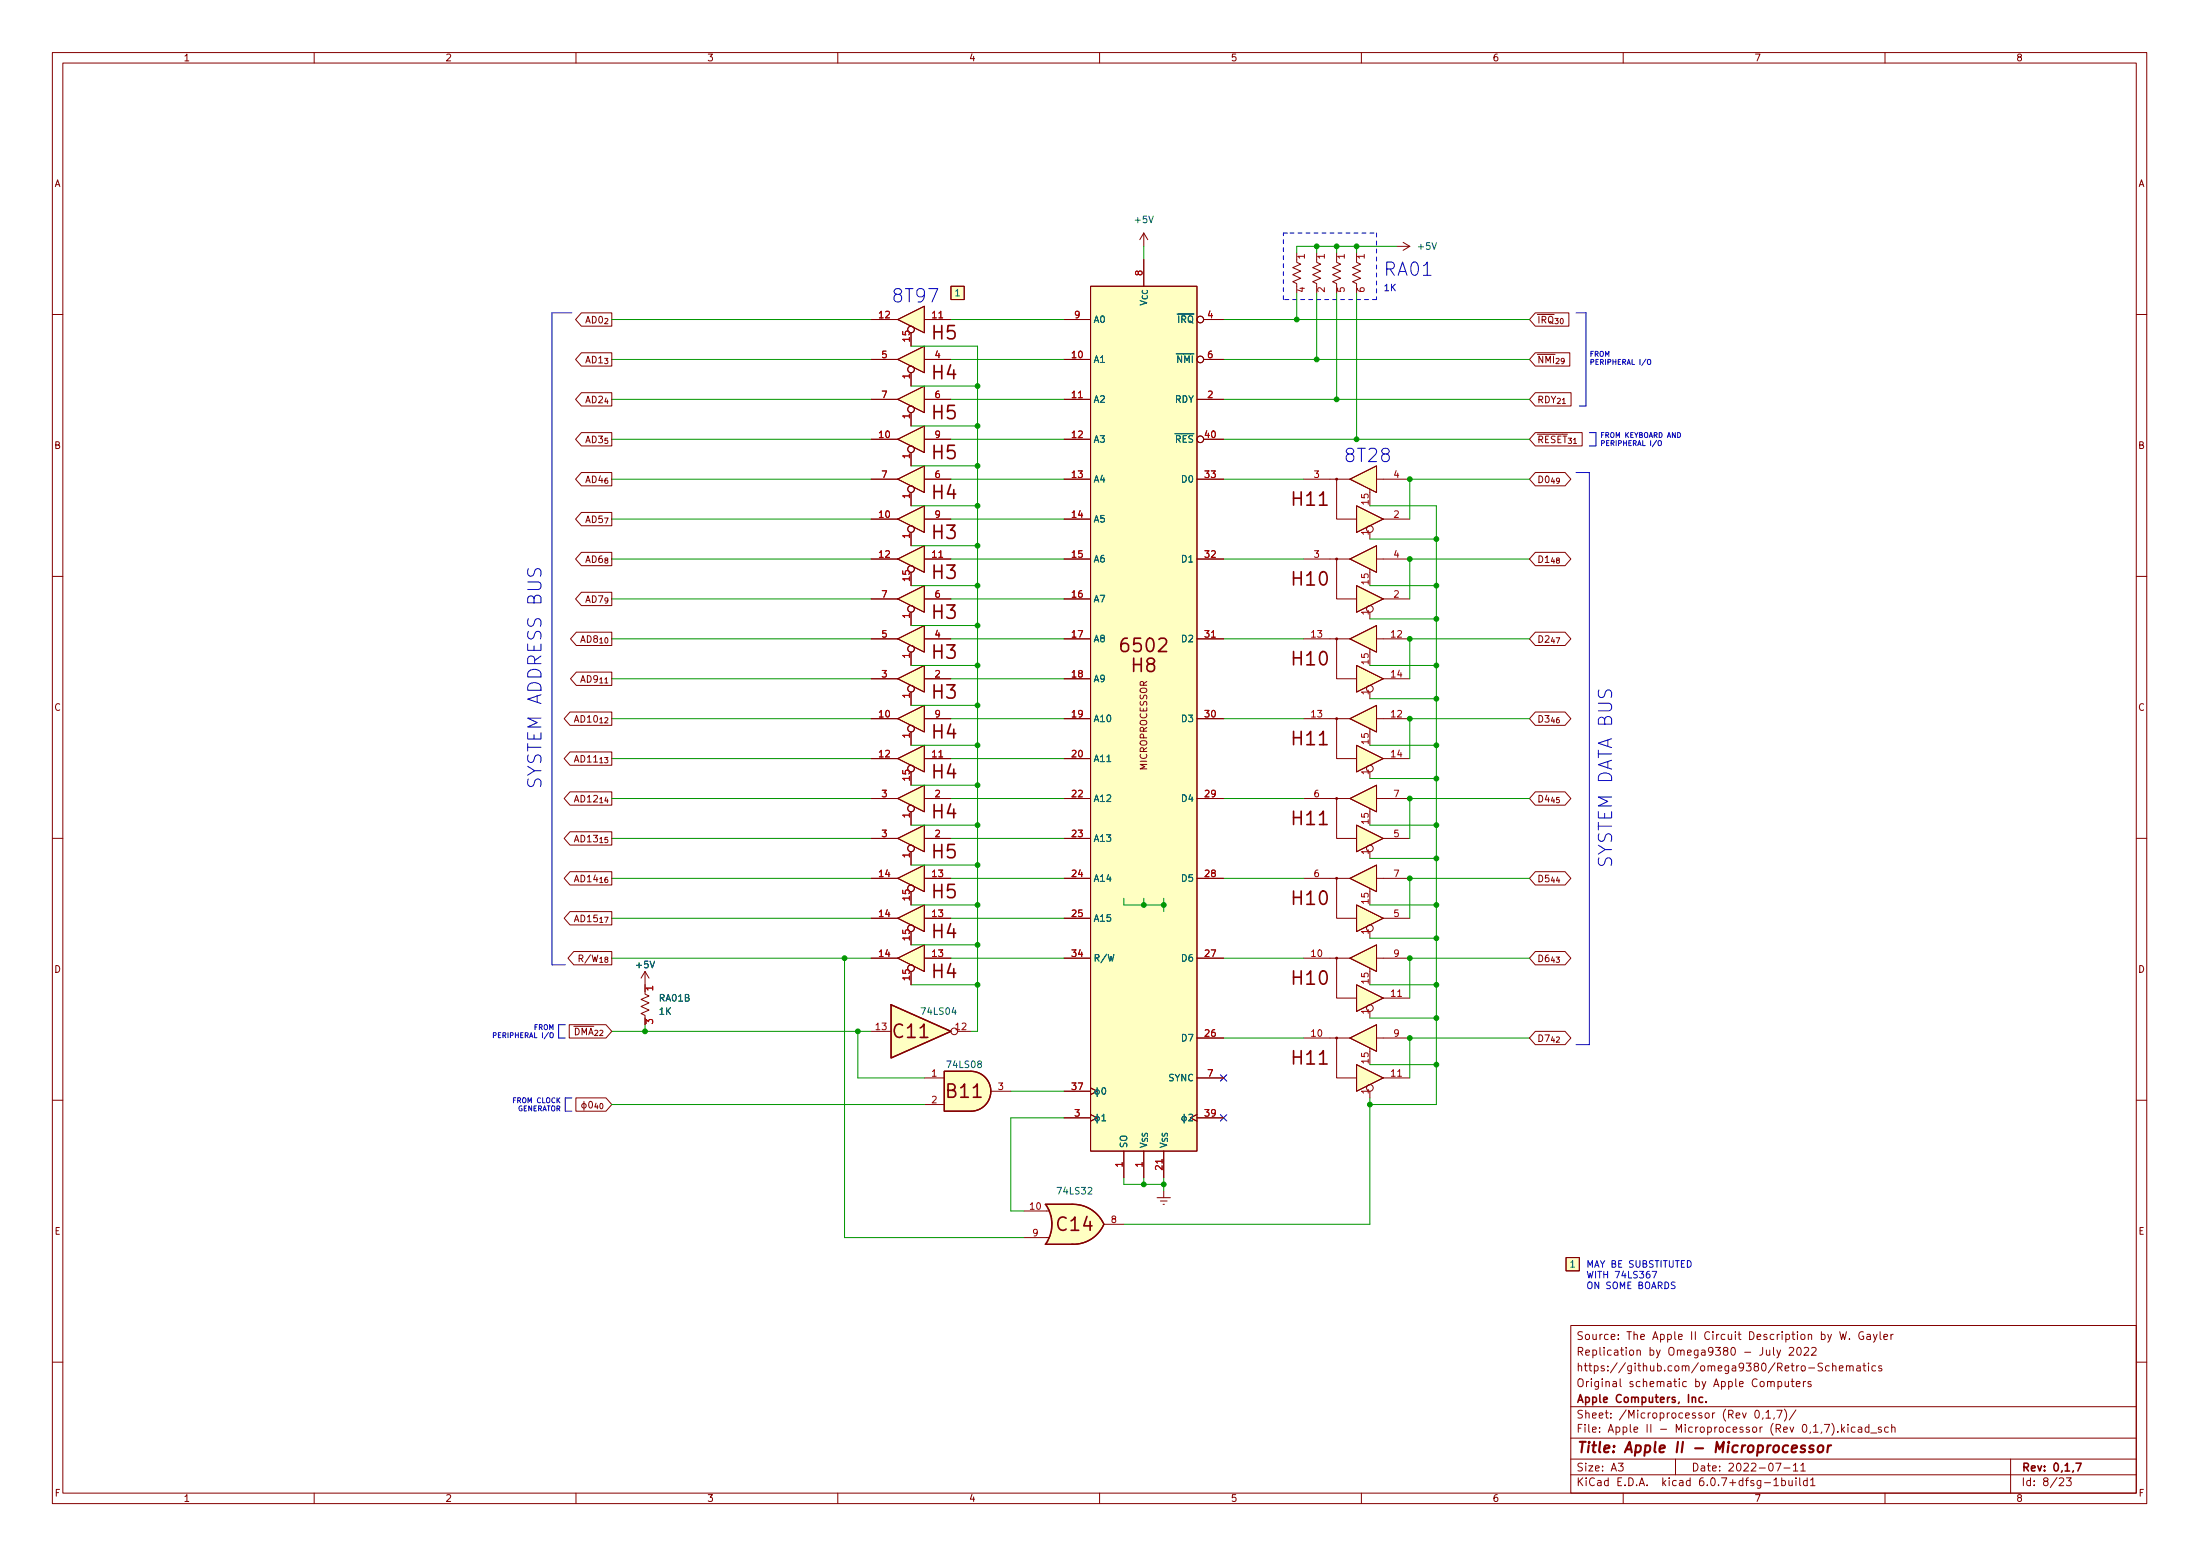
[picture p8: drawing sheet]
<svg xmlns="http://www.w3.org/2000/svg" width="420mm" height="297mm" viewBox="0 0 420 297" stroke-linecap="round" stroke-linejoin="round" font-family="sans-serif">
<g fill="none" stroke="#840000" stroke-width=".19">
<path d="M10 10h400v277h-400zM12 12h396v273h-396zM60 10v2M110 10v2M160 10v2M210 10v2M260 10v2M310 10v2M360 10v2M111 59.7h5.8v2.6h-5.8l-1.1-1.3zM181.6 54.6h2.5v2.6h-2.5zM208.3 54.6h20.3v165.1h-20.3z"/>
<path d="M218.4 44.5l-.7 1.3M218.4 44.5v2.5M218.4 49.6v5M218.4 44.5l.8 1.3M247.6 49.6v.5l.8 .3-1.5 .7 1.5 .7-1.5 .6 1.5 .7-1.5 .7 .7 .3v.5M251.5 49.6v.5l.7 .3-1.5 .7 1.5 .7-1.5 .6 1.5 .7-1.5 .7 .8 .3v.5M255.3 49.6v.5l.7 .3-1.5 .7 1.5 .7-1.5 .6 1.5 .7-1.5 .7 .8 .3v.5M259.1 49.6v.5l.7 .3-1.5 .7 1.5 .7-1.5 .6 1.5 .7-1.5 .7 .8 .3v.5M266.7 47h2.5M268 46.3l1.2 .7M269.2 47l-1.2 .8M293.2 59.7h6.4v2.6h-6.4l-1.1-1.3z"/>
<path d="M10 60h2M111 75h5.8v2.5h-5.8l-1.1-1.3zM111 67.3h5.8v2.6h-5.8l-1.1-1.3zM166.4 68.6h5M166.4 61h5M166.4 76.2h5M171.4 68.6l5.1-2.5v5.1zM171.4 61l5.1-2.5v5zM171.4 76.2l5.1-2.5v5.1zM174 63.5v2.6M174 71.2v2.5M174 78.8v2.5"/>
<path d="M176.5 68.6h5.1M176.5 61h5.1M176.5 76.2h5.1M203.2 68.6h5.1M203.2 61h5.1M203.2 76.2h5.1M228.6 76.2h5.1M229.9 68.6h3.8M229.9 61h3.8M293.2 75h6.8v2.5h-6.8l-1.1-1.3zM293.2 67.3h6.6v2.6h-6.6l-1.1-1.3zM408 60h2"/>
<path d="M111 97.8h5.8v2.6h-5.8l-1.1-1.3zM111 82.6h5.8v2.5h-5.8l-1.1-1.2zM111 90.2h5.8v2.5h-5.8l-1.1-1.2zM166.4 91.5h5M166.4 99.1h5M166.4 83.9h5M171.4 83.9l5.1-2.6v5.1zM171.4 99.1l5.1-2.5v5zM171.4 91.5l5.1-2.6v5.1zM174 86.4v2.5M174 94v2.6M176.5 91.5h5.1"/>
<path d="M176.5 99.1h5.1M176.5 83.9h5.1M203.2 91.5h5.1M203.2 99.1h5.1M203.2 83.9h5.1M228.6 91.5h5.1M229.9 83.9h3.8M248.9 91.5h8.9M255.3 91.5v7.6h3.8M257.8 91.5l5.1-2.6v5.1zM259.1 96.6l5.1 2.5-5.1 2.5zM261.6 93.4v.6"/>
<path d="M262.9 91.5h6.3M264.2 99.1h5M293.2 82.6h9v2.5h-9l-1.1-1.2zM293.2 90.2h5.7l1.1 1.3-1.1 1.2h-5.7l-1.1-1.2zM10 110h2M111 113.1h5.8v2.5h-5.8l-1.1-1.3zM111 105.4h5.8v2.6h-5.8l-1.1-1.3zM166.4 114.3h5M166.4 106.7h5M171.4 114.3l5.1-2.5v5.1zM171.4 106.7l5.1-2.5v5.1zM174 101.6v2.6"/>
<path d="M174 109.3v2.5M174 116.9v2.5M176.5 114.3h5.1M176.5 106.7h5.1M203.2 114.3h5.1M203.2 106.7h5.1M228.6 106.7h5.1M248.9 106.7h8.9M255.3 106.7v7.6h3.8M257.8 106.7l5.1-2.5v5.1zM259.1 111.8l5.1 2.5-5.1 2.6zM261.6 101.6v1.3"/>
<path d="M261.6 108.6v.7M261.6 116.9v1.2M262.9 106.7h6.3M264.2 114.3h5M293.2 105.4h5.7l1.1 1.3-1.1 1.3h-5.7l-1.1-1.3zM408 110h2M108.9 135.9h7.9v2.6h-7.9l-1.2-1.3zM110.1 120.7h6.7v2.5h-6.7l-1.1-1.2zM110.1 128.3h6.7v2.5h-6.7l-1.1-1.2zM166.4 137.2h5M166.4 122h5M166.4 129.6h5"/>
<path d="M171.4 137.2l5.1-2.5v5zM171.4 122l5.1-2.6v5.1zM171.4 129.6l5.1-2.6v5.1zM174 124.5v2.5M174 132.1v2.6M174 139.7v2.6M176.5 137.2h5.1M176.5 122h5.1M176.5 129.6h5.1M203.2 137.2h5.1M203.2 122h5.1M203.2 129.6h5.1"/>
<path d="M228.6 137.2h5.1M228.6 122h5.1M248.9 137.2h8.9M248.9 122h8.9M255.3 122v7.6h3.8M255.3 137.2v7.6h3.8M257.8 122l5.1-2.6v5.1zM257.8 137.2l5.1-2.5v5zM259.1 127l5.1 2.6-5.1 2.5zM261.6 123.9v.6M261.6 132.1v1.3M261.6 139.1v.6"/>
<path d="M262.9 137.2h6.3M262.9 122h6.3M264.2 129.6h5M293.2 120.7h5.7l1.1 1.3-1.1 1.2h-5.7l-1.1-1.2zM293.2 135.9h5.7l1.1 1.3-1.1 1.3h-5.7l-1.1-1.3zM108.9 143.5h7.9v2.6h-7.9l-1.2-1.3zM108.9 151.2h7.9v2.5h-7.9l-1.2-1.3zM108.9 158.8h7.9v2.5h-7.9l-1.2-1.2zM166.4 144.8h5M166.4 152.4h5M171.4 144.8l5.1-2.5v5.1zM171.4 152.4l5.1-2.5v5.1z"/>
<path d="M174 147.4v2.5M174 155v2.5M176.5 144.8h5.1M176.5 152.4h5.1M203.2 144.8h5.1M203.2 152.4h5.1M228.6 152.4h5.1M248.9 152.4h8.9M255.3 152.4v7.7h3.8M257.8 152.4l5.1-2.5v5.1zM259.1 157.5l5.1 2.6-5.1 2.5zM259.1 142.3l5.1 2.5-5.1 2.6z"/>
<path d="M261.6 147.4v1.2M261.6 154.3v.7M262.9 152.4h6.3M264.2 144.8h5M293.2 151.2h5.7l1.1 1.2-1.1 1.3h-5.7l-1.1-1.3zM10 160h2M108.9 166.4h7.9v2.5h-7.9l-1.2-1.2zM108.9 174h7.9v2.6h-7.9l-1.2-1.3zM166.4 160.1h5M166.4 175.3h5M166.4 167.7h5M171.4 160.1l5.1-2.6v5.1z"/>
<path d="M171.4 175.3l5.1-2.5v5zM171.4 167.7l5.1-2.6v5.1zM174 162.6v2.5M174 170.2v2.6M174 177.8v2.6M176.5 160.1h5.1M176.5 175.3h5.1M176.5 167.7h5.1M203.2 160.1h5.1M203.2 175.3h5.1M203.2 167.7h5.1M221 175.3h2.5"/>
<path d="M221.6 175.9h1.3M222.1 176.6h.3M222.2 174v1.3M228.6 167.7h5.1M248.9 167.7h8.9M255.3 167.7v7.6h3.8M257.8 167.7l5.1-2.6v5.1zM259.1 172.8l5.1 2.5-5.1 2.5zM261.6 162.6v1.3M261.6 169.6v.6M261.6 177.8v1.3M262.9 167.7h6.3"/>
<path d="M264.2 160.1h5M264.2 175.3h5M293.2 166.4h5.7l1.1 1.3-1.1 1.2h-5.7l-1.1-1.2zM408 160h2M108.7 195.6h7l1.1 1.3-1.1 1.3h-7zM109.6 181.6h7.2v2.6h-7.2l-1.1-1.3zM123.2 189.3v.5l.8 .3-1.6 .7 1.6 .7-1.6 .6 1.6 .7-1.6 .7 .8 .3v.5M123.2 185.5l-.8 1.2M123.2 185.5v2.5M123.2 185.5l.8 1.2M166.4 182.9h5M166.4 196.9h3.8"/>
<path d="M171.4 182.9l5.1-2.5v5.1zM174 185.5v2.5M176.5 182.9h5.1M182.9 196.9h2.5M203.2 182.9h5.1M228.6 198.2h5.1M228.6 182.9h5.1M248.9 198.2h8.9M248.9 182.9h8.9M255.3 198.2v7.6h3.8M255.3 182.9v7.6h3.8M257.8 198.2l5.1-2.6v5.1z"/>
<path d="M257.8 182.9l5.1-2.5v5.1zM259.1 188l5.1 2.5-5.1 2.6zM261.6 184.8v.7M261.6 193.1v1.2M262.9 198.2h6.3M262.9 182.9h6.3M264.2 190.5h5M293.2 196.9h5.7l1.1 1.3-1.1 1.2h-5.7l-1.1-1.2zM293.2 181.6h5.7l1.1 1.3-1.1 1.3h-5.7l-1.1-1.3zM10 210h2M110 209.6h5.7l1.1 1.3-1.1 1.2h-5.7zM111.5 210.3v1.6"/>
<path d="M112.6 210.4l.1-.1a.68 .68 0 0 1 .5 .6 .68 .68 0 0 1-.5 .6l-.3-.5zM113.8 210.6l-.2 .7h.6M114.1 211v.7M114.7 210.7l.1-.1a.54 .54 0 0 1 .4 .6 .54 .54 0 0 1-.4 .5 .68 .68 0 0 1-.1-1zM176.5 205.8h3.8M176.5 210.9h3.8M189.2 208.3h3.8M203.2 208.3h5.1M203.2 213.4h5.1M208.3 212.8l1.2 .6-1.2 .6M208.3 207.7l1.2 .6-1.2 .7M214.6 219.7v5.1"/>
<path d="M218.4 219.7v5.1M222.2 219.7v5.1M228.6 212.8l-1.3 .6 1.3 .6M228.6 205.8h5.1M228.6 213.4h5.1M259.1 203.2l5.1 2.6-5.1 2.5zM261.6 200.1v.6M261.6 208.3v1.3M264.2 205.8h5M408 210h2M195.6 231.2h4.8M195.6 236.3h4.8"/>
<path d="M205 229.9h-5.2a6.7 6.7 0 0 1 0 7.6h5.2M210.8 233.7h3.8M221 228.6h2.5M221.6 229.3h1.3M222.1 229.9h.3M222.2 227.4v1.2M299.1 240.1h2.5v2.5h-2.5zM300 253h108v32h-108zM337.4 257.7v.9l.4 .1 .2-.1M338 257.7v1M338.7 257.2v1.3l.2 .2M339.4 257.7l.3 1"/>
<path d="M340.1 257.7l-.5 1.4-.2 .1M341.7 257.4l.6-.2 .2 .2 .1 .2-1 1.1h1M343.3 257.4l.2-.2a.8 .8 0 0 1 .5 .8 .8 .8 0 0 1-.5 .7l-.2-.1-.2-.5zM344.6 257.4l.5-.2 .3 .2v.2l-.9 1.1h.9M346 257.4l.6-.2 .2 .2v.2l-.9 1.1h.9M351.4 254.2l.3 1.5 .3-1.1 .3 1.1 .3-1.5M353.2 255.6v.1M355.9 254.3a.7 .7 0 0 0-.9 .7 .7 .7 0 0 0 .9 .6v-.5h-.3M356.6 254.8h.5l.1 .9M357.2 255.1h-.5a.29 .29 0 0 0-.2 .3 .29 .29 0 0 0 .2 .3l.5-.1M357.8 254.7l.3 1M358.5 254.7l-.5 1.4-.2 .1"/>
<path d="M359.1 254.2v1.3l.2 .2M359.8 255.2l.7-.1-.1-.3-.4-.1-.2 .2 .1 .7h.5M361.1 254.7v1M361.6 254.7l-.3 .1-.2 .2M10 260h2M300 278.5h108M300 274.5h108M300 268.5h108M309.1 279.3h.9l-.5 .6 .4 .1v.7l-.2 .1-.6-.1M320 278.5v3M335.4 269.3l.1-.1a.8 .8 0 0 1 .5 .8 .8 .8 0 0 1-.5 .7 1 1 0 0 1-.1-1.4zM336.7 270.6l-.1 .3"/>
<path d="M337.3 269.6l.4-.4v1.5M337.3 270.7h.8M338.2 263.9l.2-.2 .4 .1 .1 .9M338.9 270.6l-.2 .3M339.1 279.3h1l-.6 1.5M339.4 269.2h.9l-.6 1.5M339.6 263.8l.4-.1 .3 .3-.2 .6h-.5M339.6 263.7v1.5M340.8 269a1.72 1.72 0 0 1 0 2.3M340.9 263.7l.1 .9 .4 .1 .2-.1M341.6 263.7v1M342.1 263.7h.5"/>
<path d="M342.3 263.2v1.3l.3 .2M342.5 279.7l.4-.4v1.5M343 269.1l-1.3 2M343.1 264.2l.7-.1-.1-.3-.4-.1-.2 .2v.7h.6M343.9 279.7l.5-.4v1.5M344.4 263.7v1M344.9 263.7l-.3 .1-.2 .2M345.9 263.8l-.4-.1-.2 .2 .1 .2 .5 .2v.3h-.6M348.1 260.3l-.6-.1-.2 .2v.4l.6 .3 .2 .3-.3 .3-.6-.1M349.4 260.8l-.5-.1-.3 .3 .2 .6h.6M349.9 271.7a1.73 1.73 0 0 1 0 2.3M350 260.9l.2-.2 .4 .1v.9"/>
<path d="M350 260.2v1.5M351 273.3v.1M351.3 261.2l.7-.1-.1-.3-.4-.1-.2 .2 .1 .7h.5M351.7 271.9v1.5M351.9 272.8l.4 .6M352.3 272.4l-.6 .6M352.6 260.9l.3-.2 .3 .1 .1 .9M352.6 260.7v1M352.9 271.9v.2M352.9 272.4v1M353.3 260.9l.2-.2 .3 .1 .1 .9M354.3 272.5l-.5-.1-.2 .3 .1 .6h.6"/>
<path d="M354.6 260.8h.6l.1 .9M354.9 272.5h.6l.1 .9M355.3 261.1h-.5a.29 .29 0 0 0-.2 .3 .29 .29 0 0 0 .2 .3l.5-.1M355.6 272.8h-.5a.29 .29 0 0 0-.3 .3 .29 .29 0 0 0 .3 .3l.5-.1M355.8 260.7h.6M356 260.2v1.3l.4 .2M356.8 260.2v.2M356.8 260.7v1M356.9 272.5l-.4-.1-.3 .3 .2 .6h.5M356.9 271.9v1.5M357.3 273.6h1.1M358.2 260.8l-.4-.1-.3 .3 .1 .6h.6"/>
<path d="M359.3 272.5l-.4-.1-.2 .2 .1 .2 .5 .2v.3h-.6M359.4 260.8l-.4-.1-.2 .2 .1 .2 .5 .2v.3h-.6M360.6 272.5l-.4-.1-.3 .3 .2 .6h.5M361.3 272.6l.2-.2 .4 .1v.9M361.3 271.9v1.5M384 278.5v6.5M408 260h2M60 285v2M110 285v2M160 285v2M210 285v2M260 285v2"/>
<path d="M300 281.5h108M310 285v2M337 283h1.1M338.8 282.5l.4-.4v1.5M338.8 283.6h.8M340.3 282.7l.4-.1 .3 .3-.1 .6h-.6M340.3 282.1v1.5M340.7 280.2h1.2M341.6 282.6l.1 .9 .4 .1 .2-.1M342.3 282.6v1M342.5 280.8h.9M343 282.1v.2"/>
<path d="M343 282.6v1M343.7 282.1v1.3l.2 .2M343.9 280.8h.9M345.1 282.7l-.4-.1-.3 .3 .2 .6h.5M345.1 282.1v1.5M345.8 282.5l.4-.4v1.5M345.8 283.6h.8M360 285v2M393.3 282.3l.5-.2 .3 .2v.2l-.9 1.1h.9M394.6 282.1h1l-.5 .6 .4 .1v.7l-.2 .1-.7-.1"/>
<circle cx="174" cy="70.5" r=".63"/>
<circle cx="174" cy="62.9" r=".63"/>
<circle cx="174" cy="78.1" r=".63"/>
<circle cx="229.2" cy="68.6" r=".63"/>
<circle cx="229.2" cy="61" r=".63"/>
<circle cx="174" cy="85.8" r=".63"/>
<circle cx="174" cy="93.4" r=".63"/>
<circle cx="229.2" cy="83.9" r=".63"/>
<circle cx="174" cy="108.6" r=".63"/>
<circle cx="174" cy="116.2" r=".63"/>
<circle cx="174" cy="101" r=".63"/>
<circle cx="261.6" cy="116.2" r=".63"/>
<circle cx="261.6" cy="101" r=".63"/>
<circle cx="174" cy="131.5" r=".63"/>
<circle cx="174" cy="123.9" r=".63"/>
<circle cx="174" cy="139.1" r=".63"/>
<circle cx="261.6" cy="131.5" r=".63"/>
<circle cx="174" cy="146.7" r=".63"/>
<circle cx="174" cy="154.3" r=".63"/>
<circle cx="261.6" cy="146.7" r=".63"/>
<circle cx="174" cy="177.2" r=".63"/>
<circle cx="174" cy="162" r=".63"/>
<circle cx="174" cy="169.6" r=".63"/>
<circle cx="261.6" cy="177.2" r=".63"/>
<circle cx="261.6" cy="162" r=".63"/>
<circle cx="174" cy="184.8" r=".63"/>
<circle cx="182.2" cy="196.9" r=".63"/>
<circle cx="261.6" cy="192.4" r=".63"/>
<circle cx="111.5" cy="211.1" r=".44"/>
<circle cx="261.6" cy="207.7" r=".63"/>
</g>
<path d="M323.2 266.9l.2-.2 .4 .1v.9M325.2 266.8l-.4-.1-.3 .3 .1 .6h.6M325.8 267.6v.1M396.5 279.3h1l-.7 1.5" fill="none" stroke="#840000" stroke-width=".3"/>
<path d="M342.2 276.6l1-.2-.1-.4h-.7l-.2 1 .2 .2 .6-.1M344.7 276a.49 .49 0 0 0-.7 .3l.2 .3 .5 .1v.3l-.3 .2-.6-.1M346.4 276a.49 .49 0 0 0-.8 .3v.2l.7 .2 .1 .2-.4 .3-.5-.1M347.3 276.1a.52 .52 0 0 1 .5-.2 .52 .52 0 0 1 .4 .4v.6a.55 .55 0 0 1-.6 .4 .55 .55 0 0 1-.5-.4zM349.1 275.9l-.1 1.3M349.7 275.9l-.4 .1-.2 .3" fill="none" stroke="#840000" stroke-width=".4"/>
<g fill="#ffffc2" stroke="#ffffc2" stroke-width=".19">
<path d="M257.8 91.5l5.1-2.6v5.1z"/>
<path d="M259.1 96.6l5.1 2.5-5.1 2.5z"/>
<path d="M171.4 68.6l5.1-2.5v5.1z"/>
<path d="M171.4 83.9l5.1-2.6v5.1z"/>
<path d="M171.4 61l5.1-2.5v5z"/>
<path d="M181.6 54.6h2.5v2.6h-2.5z"/>
<path d="M171.4 76.2l5.1-2.5v5.1z"/>
<path d="M171.4 137.2l5.1-2.5v5z"/>
<path d="M171.4 122l5.1-2.6v5.1z"/>
<path d="M171.4 129.6l5.1-2.6v5.1z"/>
<path d="M171.4 114.3l5.1-2.5v5.1z"/>
<path d="M171.4 106.7l5.1-2.5v5.1z"/>
<path d="M171.4 99.1l5.1-2.5v5z"/>
<path d="M257.8 106.7l5.1-2.5v5.1z"/>
<path d="M259.1 111.8l5.1 2.5-5.1 2.6z"/>
<path d="M171.4 91.5l5.1-2.6v5.1z"/>
<path d="M257.8 122l5.1-2.6v5.1z"/>
<path d="M259.1 127l5.1 2.6-5.1 2.5z"/>
<path d="M299.1 240.1h2.5v2.5h-2.5z"/>
<path d="M257.8 198.2l5.1-2.6v5.1z"/>
<path d="M259.1 203.2l5.1 2.6-5.1 2.5z"/>
<path d="M257.8 182.9l5.1-2.5v5.1z"/>
<path d="M259.1 188l5.1 2.5-5.1 2.6z"/>
<path d="M180.3 204.5h5.1v7.6h-5.1z"/>
<path d="M185.4 204.5a3.8 3.8 0 0 1 3.8 3.8 3.8 3.8 0 0 1-3.8 3.8z"/>
<path d="M171.4 144.8l5.1-2.5v5.1z"/>
<path d="M171.4 160.1l5.1-2.6v5.1z"/>
<path d="M171.4 175.3l5.1-2.5v5z"/>
<path d="M171.4 152.4l5.1-2.5v5.1z"/>
<path d="M171.4 167.7l5.1-2.6v5.1z"/>
<path d="M257.8 152.4l5.1-2.5v5.1z"/>
<path d="M259.1 157.5l5.1 2.6-5.1 2.5z"/>
<path d="M257.8 137.2l5.1-2.5v5z"/>
<path d="M259.1 142.3l5.1 2.5-5.1 2.6z"/>
<path d="M208.3 54.6h20.3v165.1h-20.3z"/>
<path d="M199.6 229.9h5.1z"/>
<path d="M199.6 237.5h5.1z"/>
<path d="M199.8 229.9h5.2v7.6h-5.2a6.6 6.6 0 0 0 0-7.6z"/>
<path d="M204.7 229.9a6.4 6.4 0 0 1 6.1 3.8l-5.8 2.6z"/>
<path d="M205 231.2l5.8 2.5a6.3 6.3 0 0 1-6.1 3.8z"/>
<path d="M170.2 191.8l11.4 5.1-11.4 5.1z"/>
<path d="M171.4 182.9l5.1-2.5v5.1z"/>
<path d="M257.8 167.7l5.1-2.6v5.1z"/>
<path d="M259.1 172.8l5.1 2.5-5.1 2.5z"/>
</g>
<g fill="#840000" stroke="#840000" stroke-width=".19">
<circle cx="255.3" cy="91.5" r=".18"/>
<circle cx="255.3" cy="106.7" r=".18"/>
<circle cx="255.3" cy="122" r=".18"/>
<circle cx="255.3" cy="198.2" r=".18"/>
<circle cx="255.3" cy="182.9" r=".18"/>
<circle cx="255.3" cy="152.4" r=".18"/>
<circle cx="255.3" cy="137.2" r=".18"/>
<circle cx="255.3" cy="167.7" r=".18"/>
</g>
<path d="M170.2 191.8l11.4 5.1-11.4 5.1zM180.3 204.5h5.1a3.8 3.8 0 0 1 3.8 3.8 3.8 3.8 0 0 1-3.8 3.8h-5.1zM210.8 233.7a6.4 6.4 0 0 0-6.1-3.8h-5.1a6.6 6.6 0 0 1 0 7.6h5.1a6.3 6.3 0 0 0 6.1-3.8" fill="none" stroke="#840000" stroke-width=".25"/>
<g fill="none" stroke="#006464" stroke-width=".19">
<path d="M209.5 207.6v1.7M209.5 212.7v1.7M210.4 213.1l.4-.4v1.3M210.4 214h.8M210.6 207.7l.1-.1a.68 .68 0 0 1 .5 .7 .68 .68 0 0 1-.5 .6 .84 .84 0 0 1-.1-1.2zM226.1 212.7v1.7M227 212.8l.5-.1 .3 .4-.8 .9h.8"/>
<circle cx="209.5" cy="213.5" r=".44"/>
<circle cx="209.5" cy="208.5" r=".44"/>
<circle cx="226.1" cy="213.5" r=".44"/>
</g>
<g fill="none" stroke="#0000c2" stroke-width=".19">
<path d="M109.2 59.7h-3.8v124.5h2.5M301 59.7h1.9v17.8h-1.3M314.7 68.8l.2-.2 .3 .2 .1 .5-.2 .2-.2 .1-.2-.2zM301 90.2h2.5v109.2h-2.5M303.5 82.6h1.3v2.5M316.7 84.2l.2-.1 .3 .1 .1 .6-.1 .2-.3 .1-.2-.2zM320.4 82.6a.48 .48 0 0 1 .6 .4 .48 .48 0 0 1-.6 .5zM94.2 197.6h.5v-.4l-.5-.1v1M107.9 195.6h-1.2v2.6M109.2 209.6h-1.3v2.5h1.3M315.5 242.7h.9l-.5 1.3M319.9 244.8l-.5-.1-.2 .3 .1 .3 .5 .2v.4l-.1 .1-.5-.1"/>
<path d="M322.3 240.6a.64 .64 0 0 1 .7 .7 .64 .64 0 0 1-.7 .6z"/>
</g>
<path d="M245.1 44.5h1.3M245.1 57.2v-12.7M246.4 44.5h16.5M262.9 44.5v12.7M262.9 57.2h-17.8" fill="none" stroke="#0000c2" stroke-width=".19" stroke-dasharray=".8 .8"/>
<g fill="none" stroke="#009600" stroke-width=".19">
<path d="M218.4 47v2.6M247.6 55.9v5.1M251.5 47v1.3M251.5 55.9v12.7M255.3 47v1.3M255.3 55.9v20.3M259.1 47v1.3M259.1 55.9v28M266.7 47h-19.1v1.3M116.8 68.6h49.6M116.8 76.2h49.6M116.8 61h49.6"/>
<path d="M174 66.1h12.7v130.8h-1.3M174 73.7h12.7M181.6 68.6h21.6M181.6 76.2h21.6M181.6 61h21.6M233.7 68.6h58.4M233.7 76.2h58.4M233.7 61h58.4M116.8 91.5h49.6M116.8 99.1h49.6M116.8 83.9h49.6M174 96.6h12.7"/>
<path d="M174 88.9h12.7M174 81.3h12.7M181.6 91.5h21.6M181.6 99.1h21.6M181.6 83.9h21.6M233.7 91.5h15.2M233.7 83.9h58.4M261.6 96.6h12.7v114.3h-12.7M292.1 91.5h-22.9v7.6M116.8 114.3h49.6M116.8 106.7h49.6M174 111.8h12.7"/>
<path d="M174 119.4h12.7M174 104.2h12.7M181.6 114.3h21.6M181.6 106.7h21.6M233.7 106.7h15.2M261.6 111.8h12.7M261.6 118.1h12.7M261.6 102.9h12.7M292.1 106.7h-22.9v7.6M116.8 129.6h49.6M116.8 122h49.6M116.8 137.2h49.6"/>
<path d="M174 127h12.7M174 134.7h12.7M181.6 129.6h21.6M181.6 122h21.6M181.6 137.2h21.6M233.7 122h15.2M233.7 137.2h15.2M261.6 133.4h12.7M261.6 127h12.7M292.1 122h-22.9v7.6M292.1 137.2h-22.9v7.6M116.8 152.4h49.6"/>
<path d="M116.8 144.8h49.6M174 142.3h12.7M174 149.9h12.7M174 157.5h12.7M181.6 152.4h21.6M181.6 144.8h21.6M233.7 152.4h15.2M261.6 142.3h12.7M261.6 157.5h12.7M261.6 148.6h12.7M292.1 152.4h-22.9v7.7M116.8 175.3h49.6"/>
<path d="M116.8 167.7h49.6M116.8 160.1h49.6M174 165.1h12.7M174 172.8h12.7M181.6 175.3h21.6M181.6 167.7h21.6M181.6 160.1h21.6M214.6 171.5v1.3h7.6M218.4 171.5v1.3M222.2 171.5v2.5M233.7 167.7h15.2M261.6 179.1h12.7"/>
<path d="M261.6 172.8h12.7M261.6 163.9h12.7M292.1 167.7h-22.9v7.6M116.8 182.9h49.6M116.8 196.9h49.6M123.2 195.6v1.3M161.3 182.9v53.4h34.3M163.8 196.9v8.9h12.7M174 188h12.7M174 180.4h12.7M181.6 182.9h21.6M233.7 182.9h15.2"/>
<path d="M233.7 198.2h15.2M261.6 188h12.7M261.6 194.3h12.7M292.1 182.9h-22.9v7.6M292.1 198.2h-22.9v7.6M116.8 210.9h59.7M193 208.3h10.2M203.2 213.4h-10.2v17.8h2.6M261.6 209.6v24.1h-47M261.6 203.2h12.7M214.6 224.8v1.3h7.6M218.4 224.8v1.3"/>
<path d="M222.2 224.8v2.6"/>
</g>
<path d="M233.1 212.8l1.2 1.2M233.1 205.2l1.2 1.2M234.3 212.8l-1.2 1.2M234.3 205.2l-1.2 1.2" fill="none" stroke="#000084" stroke-width=".19"/>
<g fill="#009600" stroke="#009600" stroke-width=".19">
<circle cx="274.3" cy="163.9" r=".46"/>
<circle cx="274.3" cy="157.5" r=".46"/>
<circle cx="274.3" cy="172.8" r=".46"/>
<circle cx="274.3" cy="194.3" r=".46"/>
<circle cx="274.3" cy="188" r=".46"/>
<circle cx="274.3" cy="203.2" r=".46"/>
<circle cx="274.3" cy="179.1" r=".46"/>
<circle cx="269.2" cy="182.9" r=".46"/>
<circle cx="274.3" cy="111.8" r=".46"/>
<circle cx="274.3" cy="118.1" r=".46"/>
<circle cx="274.3" cy="142.3" r=".46"/>
<circle cx="274.3" cy="133.4" r=".46"/>
<circle cx="269.2" cy="122" r=".46"/>
<circle cx="269.2" cy="152.4" r=".46"/>
<circle cx="274.3" cy="148.6" r=".46"/>
<circle cx="269.2" cy="167.7" r=".46"/>
<circle cx="255.3" cy="76.2" r=".46"/>
<circle cx="251.5" cy="68.6" r=".46"/>
<circle cx="247.6" cy="61" r=".46"/>
<circle cx="251.5" cy="47" r=".46"/>
<circle cx="259.1" cy="47" r=".46"/>
<circle cx="255.3" cy="47" r=".46"/>
<circle cx="261.6" cy="210.9" r=".46"/>
<circle cx="269.2" cy="198.2" r=".46"/>
<circle cx="259.1" cy="83.9" r=".46"/>
<circle cx="269.2" cy="91.5" r=".46"/>
<circle cx="269.2" cy="137.2" r=".46"/>
<circle cx="274.3" cy="127" r=".46"/>
<circle cx="269.2" cy="106.7" r=".46"/>
<circle cx="274.3" cy="102.9" r=".46"/>
<circle cx="161.3" cy="182.9" r=".46"/>
<circle cx="186.7" cy="172.8" r=".46"/>
<circle cx="186.7" cy="96.6" r=".46"/>
<circle cx="186.7" cy="104.2" r=".46"/>
<circle cx="186.7" cy="127" r=".46"/>
<circle cx="186.7" cy="142.3" r=".46"/>
<circle cx="186.7" cy="81.3" r=".46"/>
<circle cx="186.7" cy="88.9" r=".46"/>
<circle cx="186.7" cy="73.7" r=".46"/>
<circle cx="186.7" cy="111.8" r=".46"/>
<circle cx="186.7" cy="119.4" r=".46"/>
<circle cx="222.2" cy="172.8" r=".46"/>
<circle cx="218.4" cy="172.8" r=".46"/>
<circle cx="218.4" cy="226.1" r=".46"/>
<circle cx="222.2" cy="226.1" r=".46"/>
<circle cx="186.7" cy="134.7" r=".46"/>
<circle cx="186.7" cy="165.1" r=".46"/>
<circle cx="186.7" cy="149.9" r=".46"/>
<circle cx="186.7" cy="157.5" r=".46"/>
<circle cx="186.7" cy="188" r=".46"/>
<circle cx="163.8" cy="196.9" r=".46"/>
<circle cx="123.2" cy="196.9" r=".46"/>
<circle cx="186.7" cy="180.4" r=".46"/>
</g>
<g font-size="3.5" fill="#0000c2">
<text x="264.2" y="52.7">RA01</text>
<text x="170.2" y="57.8">8T97</text>
<text x="256.5" y="88.2">8T28</text>
<text x="103.4" y="149.3" transform="rotate(-90 103.4 149.3)">SYSTEM ADDRESS BUS</text>
<text x="307.9" y="165.8" transform="rotate(-90 307.9 165.8)">SYSTEM DATA BUS</text>
</g>
<g font-size="3.5" fill="#840000">
<text x="178.1" y="64.8">H5</text>
<text x="178.1" y="72.4">H4</text>
<text x="178.1" y="80">H5</text>
<text x="178.1" y="87.7">H5</text>
<text x="178.1" y="95.3">H4</text>
<text x="246.9" y="96.6">H11</text>
<text x="178.1" y="102.9">H3</text>
<text x="178.1" y="110.5">H3</text>
<text x="246.9" y="111.8">H10</text>
<text x="178.1" y="118.1">H3</text>
<text x="178.1" y="125.8">H3</text>
<text x="214.5" y="124.5">6502</text>
<text x="216.2" y="128.3">H8</text>
<text x="246.9" y="127">H10</text>
<text x="178.1" y="133.4">H3</text>
<text x="178.1" y="141">H4</text>
<text x="246.9" y="142.3">H11</text>
<text x="178.1" y="148.6">H4</text>
<text x="178.1" y="156.2">H4</text>
<text x="246.9" y="157.5">H11</text>
<text x="178.1" y="163.9">H5</text>
<text x="178.1" y="171.5">H5</text>
<text x="246.9" y="172.8">H10</text>
<text x="178.1" y="179.1">H4</text>
<text x="178.1" y="186.7">H4</text>
<text x="246.9" y="188">H10</text>
<text x="170.7" y="198.2">C11</text>
<text x="246.9" y="203.2">H11</text>
<text x="180.9" y="209.6">B11</text>
<text x="202" y="235">C14</text>
</g>
<text font-size="2.8" fill="#840000" x="301" y="277.3">Title: Apple II - Microprocessor</text>
<g font-size="2.1" fill="#840000">
<text x="301" y="255.8">Source: The Apple II Circuit Description by W. Gayler</text>
<text x="301" y="261.8">https://github.com/omega9380/Retro-Schematics</text>
<text x="301" y="258.8">Replication by Omega9380 - July 2022</text>
<text x="301" y="267.8">Apple Computers, Inc.</text>
<text x="301" y="264.8">Original schematic by Apple Computers</text>
<text x="301" y="273.5">File: Apple II - Microprocessor (Rev 0,1,7).kicad_sch</text>
<text x="301" y="270.8">Sheet: /Microprocessor (Rev 0,1,7)/</text>
<text x="301" y="280.9">Size: A3</text>
<text x="323" y="280.9">Date: 2022-07-11</text>
<text x="386" y="280.9">Rev: 0,1,7</text>
<text x="301" y="283.7">KiCad E.D.A. kicad 6.0.7+dfsg-1build1</text>
<text x="386" y="283.7">Id: 8/23</text>
</g>
<g font-size="1.8" fill="#840000">
<text x="35" y="11.7">1</text>
<text x="85" y="11.7">2</text>
<text x="135" y="11.7">3</text>
<text x="185" y="11.7">4</text>
<text x="235" y="11.7">5</text>
<text x="285" y="11.7">6</text>
<text x="335" y="11.7">7</text>
<text x="385" y="11.7">8</text>
<text x="10.3" y="35.7">A</text>
<text x="408.3" y="35.7">A</text>
<text x="109.5" y="61.7">AD0_{2}</text>
<text x="293.5" y="61.7">~{IRQ}_{30}</text>
<text x="109.5" y="69.3">AD1_{3}</text>
<text x="293.5" y="69.3">~{NMI}_{29}</text>
<text x="109.5" y="77">AD2_{4}</text>
<text x="293.5" y="77">RDY_{21}</text>
<text x="10.3" y="85.7">B</text>
<text x="109.5" y="84.6">AD3_{5}</text>
<text x="408.3" y="85.7">B</text>
<text x="109.5" y="92.2">AD4_{6}</text>
<text x="293.5" y="92.2">D0_{49}</text>
<text x="109.5" y="99.8">AD5_{7}</text>
<text x="109.5" y="107.4">AD6_{8}</text>
<text x="293.5" y="107.4">D1_{48}</text>
<text x="109.5" y="115.1">AD7_{9}</text>
<text x="108.5" y="122.7">AD8_{10}</text>
<text x="293.5" y="122.7">D2_{47}</text>
<text x="108.5" y="130.3">AD9_{11}</text>
<text x="10.3" y="135.7">C</text>
<text x="107.5" y="137.9">AD10_{12}</text>
<text x="293.5" y="137.9">D3_{46}</text>
<text x="408.3" y="135.7">C</text>
<text x="107.5" y="145.5">AD11_{13}</text>
<text x="219.1" y="147.1" transform="rotate(-90 219.1 147.1)">MICROPROCESSOR</text>
<text x="107.5" y="153.2">AD12_{14}</text>
<text x="293.5" y="153.2">D4_{45}</text>
<text x="107.5" y="160.8">AD13_{15}</text>
<text x="107.5" y="168.4">AD14_{16}</text>
<text x="293.5" y="168.4">D5_{44}</text>
<text x="107.5" y="176">AD15_{17}</text>
<text x="10.3" y="185.7">D</text>
<text x="108.6" y="183.6">R/W_{18}</text>
<text x="293.5" y="183.6">D6_{43}</text>
<text x="408.3" y="185.7">D</text>
<text x="293.5" y="198.9">D7_{42}</text>
<text x="10.4" y="235.7">E</text>
<text x="408.4" y="235.7">E</text>
<text x="10.4" y="285.7">F</text>
<text x="35" y="286.7">1</text>
<text x="85" y="286.7">2</text>
<text x="135" y="286.7">3</text>
<text x="185" y="286.7">4</text>
<text x="235" y="286.7">5</text>
<text x="285" y="286.7">6</text>
<text x="335" y="286.7">7</text>
<text x="385" y="286.7">8</text>
<text x="408.4" y="285.7">F</text>
</g>
<g font-size="1.8" fill="#006464">
<text x="216.8" y="42.6">+5V</text>
<text x="270.9" y="47.7">+5V</text>
<text x="182.4" y="56.6">1</text>
<text x="208.8" y="61.6">A0</text>
<text x="219.1" y="61.2" transform="rotate(-90 219.1 61.2)">V_{CC}</text>
<text x="223.6" y="61.6">~{IRQ}</text>
<text x="208.8" y="69.3">A1</text>
<text x="223.5" y="69.3">~{NMI}</text>
<text x="208.8" y="76.9">A2</text>
<text x="224.4" y="76.9">RDY</text>
<text x="208.8" y="84.5">A3</text>
<text x="223.1" y="84.5">~{RES}</text>
<text x="208.8" y="92.1">A4</text>
<text x="225.8" y="92.1">D0</text>
<text x="208.8" y="99.7">A5</text>
<text x="208.8" y="107.4">A6</text>
<text x="225.8" y="107.4">D1</text>
<text x="208.8" y="115">A7</text>
<text x="208.8" y="122.6">A8</text>
<text x="225.8" y="122.6">D2</text>
<text x="208.8" y="130.2">A9</text>
<text x="208.8" y="137.8">A10</text>
<text x="225.8" y="137.8">D3</text>
<text x="208.8" y="145.5">A11</text>
<text x="208.8" y="153.1">A12</text>
<text x="225.8" y="153.1">D4</text>
<text x="208.8" y="160.7">A13</text>
<text x="208.8" y="168.3">A14</text>
<text x="225.8" y="168.3">D5</text>
<text x="208.8" y="175.9">A15</text>
<text x="121.6" y="184.8">+5V</text>
<text x="208.8" y="183.6">R/W</text>
<text x="225.8" y="183.6">D6</text>
<text x="125.9" y="191.2">RA01B</text>
<text x="125.9" y="193.7">1K</text>
<text x="176.2" y="193.7">74LS04</text>
<text x="181.1" y="203.9">74LS08</text>
<text x="225.8" y="198.8">D7</text>
<text x="223.2" y="206.4">SYNC</text>
<text x="215.3" y="219.2" transform="rotate(-90 215.3 219.2)">SO</text>
<text x="219.1" y="219.2" transform="rotate(-90 219.1 219.2)">V_{SS}</text>
<text x="222.9" y="219.2" transform="rotate(-90 222.9 219.2)">V_{SS}</text>
<text x="202.1" y="228">74LS32</text>
<text x="299.9" y="242">1</text>
</g>
<g font-size="1.8" fill="#a90000">
<text x="218.2" y="52.6" transform="rotate(-90 218.2 52.6)">8</text>
<text x="249.2" y="49.4" transform="rotate(-90 249.2 49.4)">1</text>
<text x="253" y="49.4" transform="rotate(-90 253 49.4)">1</text>
<text x="256.8" y="49.4" transform="rotate(-90 256.8 49.4)">1</text>
<text x="260.6" y="49.4" transform="rotate(-90 260.6 49.4)">1</text>
<text x="249.2" y="55.8" transform="rotate(-90 249.2 55.8)">4</text>
<text x="253" y="55.8" transform="rotate(-90 253 55.8)">2</text>
<text x="256.8" y="55.8" transform="rotate(-90 256.8 55.8)">5</text>
<text x="260.6" y="55.8" transform="rotate(-90 260.6 55.8)">6</text>
<text x="167.9" y="60.7">12</text>
<text x="173.7" y="65.2" transform="rotate(-90 173.7 65.2)">15</text>
<text x="178.1" y="60.7">11</text>
<text x="205.2" y="60.7">9</text>
<text x="230.6" y="60.7">4</text>
<text x="168.4" y="68.4">5</text>
<text x="178.6" y="68.4">4</text>
<text x="204.8" y="68.4">10</text>
<text x="230.6" y="68.4">6</text>
<text x="168.4" y="76">7</text>
<text x="173.7" y="72.3" transform="rotate(-90 173.7 72.3)">1</text>
<text x="178.6" y="76">6</text>
<text x="204.8" y="76">11</text>
<text x="230.6" y="76">2</text>
<text x="167.9" y="83.6">10</text>
<text x="173.7" y="79.9" transform="rotate(-90 173.7 79.9)">1</text>
<text x="178.6" y="83.6">9</text>
<text x="204.8" y="83.6">12</text>
<text x="230.2" y="83.6">40</text>
<text x="173.7" y="87.5" transform="rotate(-90 173.7 87.5)">1</text>
<text x="168.4" y="91.2">7</text>
<text x="173.7" y="95.1" transform="rotate(-90 173.7 95.1)">1</text>
<text x="178.6" y="91.2">6</text>
<text x="204.8" y="91.2">13</text>
<text x="230.2" y="91.2">33</text>
<text x="251" y="91.2">3</text>
<text x="266.2" y="91.2">4</text>
<text x="167.9" y="98.8">10</text>
<text x="178.6" y="98.8">9</text>
<text x="204.8" y="98.8">14</text>
<text x="261.4" y="96.3" transform="rotate(-90 261.4 96.3)">15</text>
<text x="266.2" y="98.8">2</text>
<text x="167.9" y="106.5">12</text>
<text x="173.7" y="102.8" transform="rotate(-90 173.7 102.8)">1</text>
<text x="178.1" y="106.5">11</text>
<text x="204.8" y="106.5">15</text>
<text x="230.2" y="106.5">32</text>
<text x="251" y="106.5">3</text>
<text x="261.4" y="102.1" transform="rotate(-90 261.4 102.1)">1</text>
<text x="266.2" y="106.5">4</text>
<text x="173.7" y="110.9" transform="rotate(-90 173.7 110.9)">15</text>
<text x="261.4" y="111.5" transform="rotate(-90 261.4 111.5)">15</text>
<text x="168.4" y="114.1">7</text>
<text x="173.7" y="118" transform="rotate(-90 173.7 118)">1</text>
<text x="178.6" y="114.1">6</text>
<text x="204.8" y="114.1">16</text>
<text x="261.4" y="117.4" transform="rotate(-90 261.4 117.4)">1</text>
<text x="266.2" y="114.1">2</text>
<text x="168.4" y="121.7">5</text>
<text x="173.7" y="125.6" transform="rotate(-90 173.7 125.6)">1</text>
<text x="178.6" y="121.7">4</text>
<text x="204.8" y="121.7">17</text>
<text x="230.2" y="121.7">31</text>
<text x="250.5" y="121.7">13</text>
<text x="265.7" y="121.7">12</text>
<text x="168.4" y="129.3">3</text>
<text x="178.6" y="129.3">2</text>
<text x="204.8" y="129.3">18</text>
<text x="261.4" y="126.8" transform="rotate(-90 261.4 126.8)">15</text>
<text x="265.7" y="129.3">14</text>
<text x="167.9" y="136.9">10</text>
<text x="173.7" y="133.2" transform="rotate(-90 173.7 133.2)">1</text>
<text x="178.6" y="136.9">9</text>
<text x="204.8" y="136.9">19</text>
<text x="230.2" y="136.9">30</text>
<text x="250.5" y="136.9">13</text>
<text x="261.4" y="132.6" transform="rotate(-90 261.4 132.6)">1</text>
<text x="265.7" y="136.9">12</text>
<text x="173.7" y="140.9" transform="rotate(-90 173.7 140.9)">1</text>
<text x="261.4" y="142" transform="rotate(-90 261.4 142)">15</text>
<text x="167.9" y="144.6">12</text>
<text x="173.7" y="149" transform="rotate(-90 173.7 149)">15</text>
<text x="178.1" y="144.6">11</text>
<text x="204.8" y="144.6">20</text>
<text x="261.4" y="147.8" transform="rotate(-90 261.4 147.8)">1</text>
<text x="265.7" y="144.6">14</text>
<text x="168.4" y="152.2">3</text>
<text x="178.6" y="152.2">2</text>
<text x="204.8" y="152.2">22</text>
<text x="230.2" y="152.2">29</text>
<text x="251" y="152.2">6</text>
<text x="266.2" y="152.2">7</text>
<text x="168.4" y="159.8">3</text>
<text x="173.7" y="156.1" transform="rotate(-90 173.7 156.1)">1</text>
<text x="178.6" y="159.8">2</text>
<text x="204.8" y="159.8">23</text>
<text x="261.4" y="157.2" transform="rotate(-90 261.4 157.2)">15</text>
<text x="266.2" y="159.8">5</text>
<text x="167.9" y="167.4">14</text>
<text x="173.7" y="163.7" transform="rotate(-90 173.7 163.7)">1</text>
<text x="178.1" y="167.4">13</text>
<text x="204.8" y="167.4">24</text>
<text x="230.2" y="167.4">28</text>
<text x="251" y="167.4">6</text>
<text x="261.4" y="163.1" transform="rotate(-90 261.4 163.1)">1</text>
<text x="266.2" y="167.4">7</text>
<text x="173.7" y="171.8" transform="rotate(-90 173.7 171.8)">15</text>
<text x="261.4" y="172.5" transform="rotate(-90 261.4 172.5)">15</text>
<text x="167.9" y="175">14</text>
<text x="173.7" y="179.5" transform="rotate(-90 173.7 179.5)">15</text>
<text x="178.1" y="175">13</text>
<text x="204.8" y="175">25</text>
<text x="261.4" y="178.3" transform="rotate(-90 261.4 178.3)">1</text>
<text x="266.2" y="175">5</text>
<text x="167.9" y="182.7">14</text>
<text x="178.1" y="182.7">13</text>
<text x="204.8" y="182.7">34</text>
<text x="230.2" y="182.7">27</text>
<text x="250.5" y="182.7">10</text>
<text x="266.2" y="182.7">9</text>
<text x="124.7" y="189.1" transform="rotate(-90 124.7 189.1)">1</text>
<text x="173.7" y="187.1" transform="rotate(-90 173.7 187.1)">15</text>
<text x="261.4" y="187.7" transform="rotate(-90 261.4 187.7)">15</text>
<text x="265.7" y="190.3">11</text>
<text x="124.7" y="195.5" transform="rotate(-90 124.7 195.5)">3</text>
<text x="167.3" y="196.6">13</text>
<text x="182.5" y="196.6">12</text>
<text x="230.2" y="197.9">26</text>
<text x="250.5" y="197.9">10</text>
<text x="261.4" y="193.6" transform="rotate(-90 261.4 193.6)">1</text>
<text x="266.2" y="197.9">9</text>
<text x="261.4" y="203" transform="rotate(-90 261.4 203)">15</text>
<text x="177.9" y="205.5">1</text>
<text x="190.6" y="208.1">3</text>
<text x="204.8" y="208.1">37</text>
<text x="230.6" y="205.5">7</text>
<text x="261.4" y="208.8" transform="rotate(-90 261.4 208.8)">1</text>
<text x="265.7" y="205.5">11</text>
<text x="177.9" y="210.6">2</text>
<text x="205.2" y="213.1">3</text>
<text x="230.2" y="213.1">39</text>
<text x="214.4" y="222.8" transform="rotate(-90 214.4 222.8)">1</text>
<text x="218.2" y="222.8" transform="rotate(-90 218.2 222.8)">1</text>
<text x="222" y="223.3" transform="rotate(-90 222 223.3)">21</text>
<text x="196.8" y="230.9">10</text>
<text x="212.2" y="233.5">8</text>
<text x="197.2" y="236">9</text>
</g>
<g font-size="1.8" fill="#0000c2">
<text x="264.2" y="55.6">1K</text>
<text x="293.5" y="84.6">~{RESET}_{31}</text>
<text x="105.7" y="197.6">~{DMA}_{22}</text>
<text x="302.9" y="242">MAY BE SUBSTITUTED</text>
<text x="302.9" y="244">WITH 74LS367</text>
<text x="302.9" y="246.1">ON SOME BOARDS</text>
</g>
<g font-size="1.3" fill="#0000c2">
<text x="303.5" y="68.1">FROM</text>
<text x="303.5" y="69.6">PERIPHERAL I/O</text>
<text x="305.6" y="83.6">FROM KEYBOARD AND</text>
<text x="305.6" y="85.1">PERIPHERAL I/O</text>
<text x="102" y="196.6">FROM</text>
<text x="95.1" y="198.1">PERIPHERAL I/O</text>
<text x="98.1" y="210.6">FROM CLOCK</text>
<text x="98.6" y="212.1">GENERATOR</text>
</g>
</svg>
